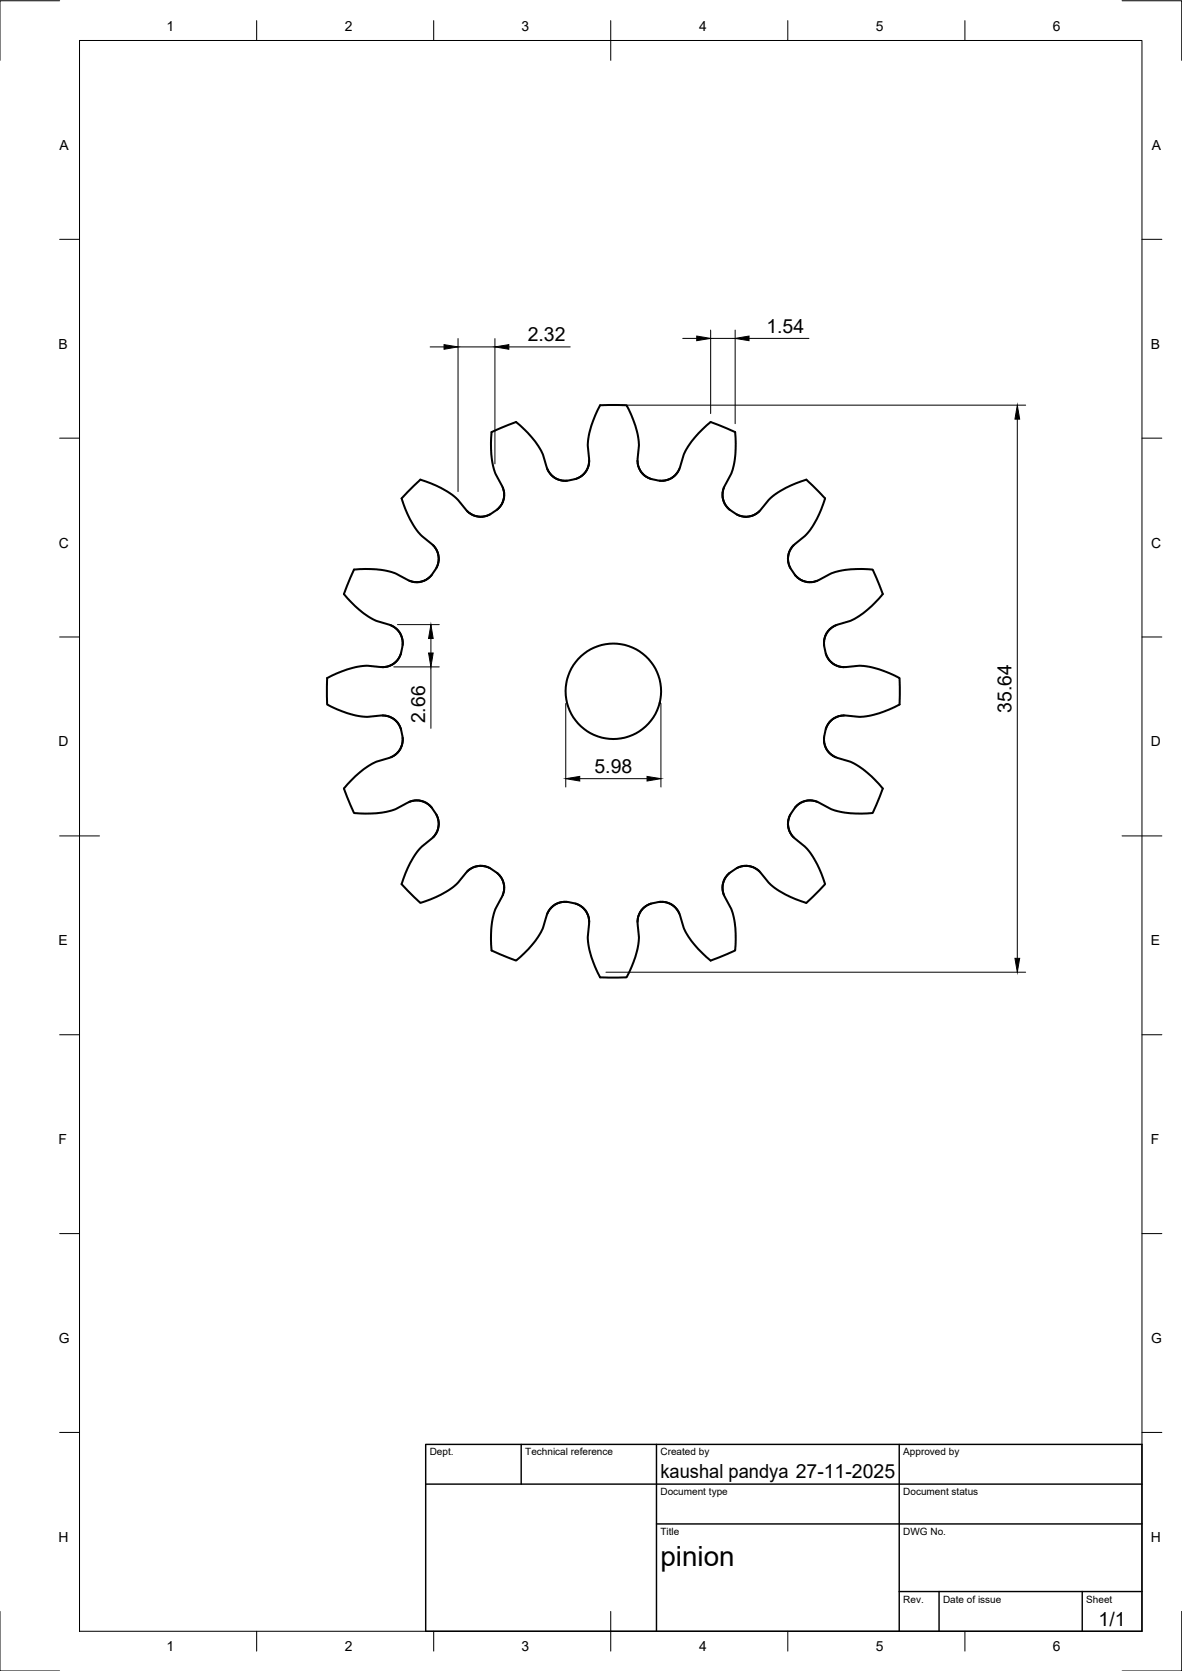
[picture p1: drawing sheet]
<svg xmlns="http://www.w3.org/2000/svg" width="297mm" height="420mm" viewBox="0 0 297 420" stroke-linecap="round" stroke-linejoin="round" font-family="sans-serif">
<!-- layer: Visible -->
<g fill="none" stroke="#000" stroke-width=".51">
<path d="M137.6 117.9l.1 .4M137.8 118.5l.2 .3M138.2 119l.2 .3M138.6 119.5l.3 .2M139 119.9l1.1 .6M146.1 119.7l-.3 .2M146.6 119.3l-.3 .3M147.4 118.2l-.7 1M147.7 117.6l-.2 .4M147.9 117.1l-.1 .3M148 116.5v.3M148.1 115.8l-.1 .4"/>
<path d="M160.2 115.8v.4M160.3 116.5v.3M160.4 117.1l.1 .3M160.5 117.6l.2 .4M160.8 118.2l.7 1M161.7 119.3l.3 .3M162.2 119.7l.3 .2M169.2 119.9l-1 .6M169.7 119.5l-.3 .2M170.1 119l-.2 .3M170.4 118.5l-.2 .3M170.7 117.9l-.1 .4"/>
<path d="M102.4 123.7l3.2-3.1a21.5 21.5 0 0 1 9.5 5.1l2.4 2.9a5.1 5.1 0 0 0 7-.2 4.8 4.8 0 0 0 1.6-6.3l-1.6-3.1a22.2 22.2 0 0 1-1-10.4l6.2-2.5 1.1 .9a21.1 21.1 0 0 1 5.7 7.4l1.1 3.6a5.1 5.1 0 0 0 6.6 2.5 4.8 4.8 0 0 0 3.8-5.2l-.3-3.4a22.2 22.2 0 0 1 3.1-10h6.7l.6 1.3a20.3 20.3 0 0 1 2.4 9l-.3 3.7a5.1 5.1 0 0 0 5.1 4.9 4.8 4.8 0 0 0 5.6-3.3l1-3.4a22.8 22.8 0 0 1 6.7-8l6.1 2.5 .1 1.5a20.1 20.1 0 0 1-1.2 9.2l-1.7 3.4a5.1 5.1 0 0 0 2.8 6.4 4.8 4.8 0 0 0 6.5-.9l2.2-2.7a22 22 0 0 1 9.2-4.9l4.7 4.7-.4 1.4a20.5 20.5 0 0 1-4.7 8.1l-2.9 2.4a5.1 5.1 0 0 0 .2 7 4.8 4.8 0 0 0 6.3 1.6l3.1-1.6a22.2 22.2 0 0 1 10.4-1l2.5 6.2-.9 1.1a21.1 21.1 0 0 1-7.4 5.7l-3.6 1.1a5.1 5.1 0 0 0-2.5 6.6 4.8 4.8 0 0 0 5.2 3.8l3.5-.3a22.2 22.2 0 0 1 10 3.1v6.6l-1.3 .7a20.3 20.3 0 0 1-9 2.4l-3.8-.3a5.1 5.1 0 0 0-4.8 5.1 4.8 4.8 0 0 0 3.3 5.6l3.3 1a22.8 22.8 0 0 1 8 6.7l-2.5 6.1-1.4 .1a20.1 20.1 0 0 1-9.3-1.2l-3.3-1.7a5.1 5.1 0 0 0-6.4 2.8 4.8 4.8 0 0 0 .9 6.5l2.7 2.2a22 22 0 0 1 4.8 9.2l-4.7 4.7-1.3-.4a20.5 20.5 0 0 1-8.1-4.7l-2.4-2.9a5.1 5.1 0 0 0-7.1 .2 4.8 4.8 0 0 0-1.6 6.3l1.7 3.1a22.2 22.2 0 0 1 .9 10.4l-6.1 2.5-1.1-.9a21.1 21.1 0 0 1-5.7-7.4l-1.1-3.6a5.1 5.1 0 0 0-6.6-2.5 4.8 4.8 0 0 0-3.9 5.2l.4 3.5a22.2 22.2 0 0 1-3.1 9.9h-6.7l-.6-1.2a20.3 20.3 0 0 1-2.5-9.1l.4-3.7a5.1 5.1 0 0 0-5.1-4.9 4.8 4.8 0 0 0-5.6 3.4l-1 3.3a22.8 22.8 0 0 1-6.7 8l-6.2-2.5-.1-1.4a20.1 20.1 0 0 1 1.2-9.3l1.8-3.3a5.1 5.1 0 0 0-2.9-6.5 4.8 4.8 0 0 0-6.4 1l-2.2 2.7a22 22 0 0 1-9.3 4.8l-4.7-4.7 .5-1.3a20.5 20.5 0 0 1 4.6-8.1l2.9-2.4a5.1 5.1 0 0 0-.2-7.1 4.8 4.8 0 0 0-6.3-1.6l-3 1.7a22.2 22.2 0 0 1-10.4 .9l-2.6-6.1 .9-1.1a21.1 21.1 0 0 1 7.4-5.7l3.6-1.1a5.1 5.1 0 0 0 2.6-6.6 4.8 4.8 0 0 0-5.2-3.9l-3.5 .4a22.2 22.2 0 0 1-10-3.2v-6.6l1.3-.7a20.3 20.3 0 0 1 9-2.4l3.7 .3a5.1 5.1 0 0 0 4.9-5 4.8 4.8 0 0 0-3.3-5.6l-3.4-1a22.8 22.8 0 0 1-8-6.7l2.6-6.2 1.4-.1a20.1 20.1 0 0 1 9.3 1.2l3.3 1.8a5.1 5.1 0 0 0 6.4-2.9 4.8 4.8 0 0 0-.9-6.4l-2.7-2.2a22 22 0 0 1-4.9-9.3zM108.9 137.1l.2 .3M109.3 137.6l.2 .3M109.6 138.1l.2 .3M109.9 138.6l.1 .4M110.1 139.2l.2 1.2M117.4 128.5l.3 .3M117.9 128.9l.3 .2M118.4 129.3l.3 .2M119 129.6l.3 .1M119.5 129.8l1.2 .1M121.3 129.9h-.4"/>
<path d="M121.9 129.8l-.3 .1M122.5 129.6l-.3 .1M123.1 129.4l-.3 .1M125.2 127.9l-.3 .2M125.6 127.4l-.2 .3M126 126.9l-.2 .3M126.3 126.3l-.2 .4M126.3 122.6l.1 .3M126.5 123.2l.1 .3M126.7 123.8v.3M126.7 125l-.3 1.2M126.7 124.4v.4"/>
<path d="M140.3 120.6l.4 .1M140.9 120.8h.3M141.5 120.9h.4M142.5 120.9h-.4M145 120.3l-.3 .1M145.5 120.1l-.3 .1M162.7 120.1l.3 .1M163.3 120.3l.3 .1M165.8 120.9h.3M166.8 120.9h-.4M167.4 120.8h-.4M168 120.6l-.4 .1"/>
<path d="M181.6 124.4v.4M181.6 125l.3 1.2M181.6 123.8v.3M181.7 123.2v.3M181.9 122.6l-.1 .3M182 126.3l.2 .4M182.3 126.9l.2 .3M182.6 127.4l.3 .3M183.1 127.9l.2 .2M185.2 129.4l.3 .1M185.7 129.6l.4 .1M186.3 129.8l.4 .1"/>
<path d="M186.9 129.9h.4M188.7 129.8l-1.2 .1M189.3 129.6l-.4 .1M189.9 129.3l-.4 .2M190.4 128.9l-.3 .2M190.8 128.5l-.2 .3M198.2 139.2l-.2 1.2M198.4 138.6l-.1 .4M198.7 138.1l-.2 .3M199 137.6l-.2 .3M199.4 137.1l-.2 .3M98.3 157.2l.3 .2"/>
<path d="M98.8 157.5l.3 .2M99.3 157.9l.3 .2M99.8 158.2l.3 .4M100.2 158.7l.6 1.1M100.9 160l.1 .3M102.9 146l.3 .1M103.5 146.2l.3 .1M104.1 146.3l.4 .1M105.1 146.4h-.4M106.5 146.1l-1.2 .3M107 145.8l-.3 .2M107.5 145.5l-.2 .2"/>
<path d="M108 145.1l-.2 .2M108.4 144.6l-.2 .3M109.8 142.5l-.1 .3M110 141.9l-.1 .3M110.2 141.3l-.1 .3M110.2 140.6v.4M198 140.6l.1 .4M198.1 141.3l.1 .3M198.2 141.9l.1 .3M198.5 142.5l.1 .3M199.8 144.6l.3 .3M200.3 145.1l.2 .2"/>
<path d="M200.7 145.5l.3 .2M201.2 145.8l.4 .2M201.8 146.1l1.2 .3M203.2 146.4h.4M204.2 146.3l-.4 .1M204.8 146.2l-.4 .1M205.4 146l-.4 .1M207.4 160l-.1 .3M208.1 158.7l-.6 1.1M208.5 158.2l-.3 .4M209 157.9l-.3 .2M209.5 157.5l-.3 .2"/>
<path d="M210 157.2l-.3 .2M96.2 179.9h.3M96.5 167.7h-.3M96.8 179.9l.3 .1M97.1 167.6l-.3 .1M97.7 167.5l-.3 .1M98.3 167.2l-.3 .2M99.5 166.4l-1 .7M99.9 165.9l-.3 .4M100.2 165.5l-.2 .3M100.5 164.9l-.1 .3M100.8 164.3l-.2 .4"/>
<path d="M101.1 160.6l.1 .3M101.2 161.2v.3M101.2 161.8v.4M207.1 161.8v.4M207.1 161.2v.3M207.2 160.6l-.1 .3M207.5 164.3l.1 .4M207.7 164.9l.2 .3M208 165.5l.2 .3M208.4 165.9l.2 .4M208.8 166.4l1 .7M210 167.2l.3 .2"/>
<path d="M210.5 167.5l.4 .1M211.2 167.6l.3 .1M211.5 179.9l-.3 .1M211.8 167.7h.3M212.1 179.9h-.3M97.4 180l.3 .1M98 180.2l.3 .2M98.5 180.5l1 .7M98.6 190.2l-.3 .2M99.1 189.9l-.3 .2M99.6 189.5l-.3 .3M99.6 181.4l.3 .3"/>
<path d="M100 181.9l.2 .3M100.1 189.1l-.3 .3M100.4 182.4l.1 .3M100.6 183l.2 .3M100.8 187.9l-.6 1M101 187.3l-.1 .4M101.2 186.7l-.1 .4M101.2 185.5v.3M101.2 186.1v.4M207.1 186.1v.4M207.1 185.5v.3M207.1 186.7l.1 .4"/>
<path d="M207.3 187.3l.1 .4M207.5 187.9l.6 1M207.6 183l-.1 .3M207.9 182.4l-.2 .3M208.2 189.1l.3 .3M208.2 181.9l-.2 .3M208.6 181.4l-.2 .3M208.7 189.5l.3 .3M209.2 189.9l.3 .2M209.7 190.2l.3 .2M209.8 180.5l-1 .7M210.3 180.2l-.3 .2"/>
<path d="M210.9 180l-.4 .1M103.2 201.5l-.3 .1M103.8 201.3l-.3 .1M104.5 201.3h-.4M104.7 201.3h.4M105.3 201.3l1.2 .3M106.7 201.7l.3 .1M107.3 202l.2 .2M107.8 202.3l.2 .3M108.2 202.8l.2 .2M109.1 210.3l-.2 .2M109.5 209.8l-.2 .3"/>
<path d="M109.7 204.9l.1 .3M109.8 209.2l-.2 .4M109.9 205.4l.1 .4M110 208.6l-.1 .4M110.1 206l.1 .4M110.2 206.6v.4M110.3 207.2l-.2 1.2M117.7 218.9l-.3 .2M118.2 218.5l-.3 .2M118.7 218.2l-.3 .2M119.3 218l-.3 .1M120.7 217.7l-1.2 .2"/>
<path d="M120.9 217.7h.4M121.6 217.8h.3M122.2 217.9l.3 .1M122.8 218.1l.3 .2M124.9 219.5l.3 .3M125.4 219.9l.2 .3M182.9 219.9l-.3 .3M183.3 219.5l-.2 .3M185.5 218.1l-.3 .2M186.1 217.9l-.4 .1M186.7 217.8h-.4M187.3 217.7h-.4"/>
<path d="M187.5 217.7l1.2 .2M188.9 218l.4 .1M189.5 218.2l.4 .2M190.1 218.5l.3 .2M190.6 218.9l.2 .2M198 207.2l.2 1.2M198.1 206.6l-.1 .4M198.2 206l-.1 .4M198.3 208.6l.1 .4M198.3 205.4l-.1 .4M198.5 209.2l.2 .4M198.6 204.9l-.1 .3"/>
<path d="M198.8 209.8l.2 .3M199.2 210.3l.2 .2M200.1 202.8l-.3 .2M200.5 202.3l-.2 .3M201 202l-.3 .2M201.6 201.7l-.4 .1M203 201.3l-1.2 .3M203.6 201.3h-.4M203.8 201.3h.4M204.4 201.3l.4 .1M205 201.5l.4 .1M125.8 220.4l.2 .3"/>
<path d="M126.1 220.9l.2 .4M126.4 221.5l.3 1.2M126.4 224.7l-.1 .4M126.6 224.1l-.1 .4M126.7 222.9v.4M126.7 223.5v.4M137.7 229.4l-.1 .3M138 228.9l-.2 .3M138.4 228.4l-.2 .2M138.9 227.9l-.3 .3M140.1 227.1l-1.1 .7M140.7 226.9l-.4 .2"/>
<path d="M141.2 226.8l-.3 .1M141.9 226.8h-.4M142.1 226.8h.4M144.7 227.2l.3 .1M145.2 227.4l.3 .2M145.8 227.7l.3 .2M146.3 228l.3 .3M146.7 228.5l.7 .9M147.5 229.6l.2 .4M147.8 230.2l.1 .4M148 230.8v.4M148 231.5l.1 .3"/>
<path d="M160.2 231.5v.3M160.3 230.8v.4M160.5 230.2l-.1 .4M160.7 229.6l-.2 .4M161.5 228.5l-.7 .9M162 228l-.3 .3M162.5 227.7l-.3 .2M163 227.4l-.3 .2M163.6 227.2l-.3 .1M166.1 226.8h-.3M166.4 226.8h.4M167 226.8l.4 .1"/>
<path d="M167.6 226.9l.4 .2M168.2 227.1l1 .7M169.4 227.9l.3 .3M169.9 228.4l.2 .2M170.2 228.9l.2 .3M170.6 229.4l.1 .3M181.6 223.5v.4M181.6 222.9v.4M181.7 224.1v.4M181.8 224.7l.1 .4M181.9 221.5l-.3 1.2M182.2 220.9l-.2 .4"/>
<path d="M182.5 220.4l-.2 .3"/>
<circle cx="154.1" cy="173.8" r="12"/>
</g>
<!-- layer: Hidden -->
<g fill="none" stroke="#000" stroke-width=".25">
<path d="M137.4 117.5a4.8 4.8 0 0 0 5.6 3.3M137.5 117.9h.1M137.7 118.3l.1 .2M138 118.8l.2 .2M138.4 119.3l.2 .2M138.9 119.7l.1 .2M145.8 119.9l-.3 .2M146.3 119.6l-.2 .1M146.7 119.2l-.1 .1M147.5 118l-.1 .2M147.8 117.4l-.1 .2M148 116.8l-.1 .3"/>
<path d="M148 115.3a4.8 4.8 0 0 1-3.8 5.2M148 116.2v.3M148.1 115.8h.1M160.2 115.8h.1M160.2 115.3l.1 1.2a4.9 4.9 0 0 0 1.2 2.7M160.2 116.2l.1 .3M160.3 116.8l.1 .3M160.5 117.4v.2M160.7 118l.1 .2M161.5 119.2l.2 .1M161.5 119.2l1 .7 1.6 .6M162 119.6l.2 .1"/>
<path d="M162.5 119.9l.2 .2M169.4 119.7l-.2 .2M169.9 119.3l-.2 .2M170.2 118.8l-.1 .2M170.6 118.3l-.2 .2M170.8 117.9h-.1M170.9 117.5a4.8 4.8 0 0 1-5.6 3.3M108.5 136.8a4.8 4.8 0 0 1 .9 6.4M108.8 137.1h.1M109.1 137.4l.2 .2M109.5 137.9l.1 .2M109.8 138.4l.1 .2"/>
<path d="M110 139l.1 .2M117.1 128.2a4.8 4.8 0 0 0 6.4 .9M117.4 128.5h.1M117.7 128.8l.2 .1M118.2 129.1l.2 .2M118.7 129.5l.3 .1M119.3 129.7l.2 .1M120.9 129.9h-.2M121.6 129.9h-.3M122.2 129.7l-.3 .1M122.8 129.5l-.3 .1M123.2 129.3l-.1 .1"/>
<path d="M124.9 128.1v.1M125.4 127.7l-.2 .2M125.8 127.2l-.2 .2M126.1 126.7l-.1 .2M126.1 122.1a4.8 4.8 0 0 1-1.6 6.3M126.3 122.5v.1M126.4 126.2l-.1 .1M126.4 122.9l.1 .3M126.6 123.5l.1 .3M126.7 124.1v.3M126.7 124.8v.2M140.1 120.5l.2 .1"/>
<path d="M140.7 120.7l.2 .1M141.2 120.8l.3 .1M141.9 120.9h.2M142.5 120.9h.1M144.7 120.4l-.1 .1M145.2 120.2l-.2 .1M163 120.2l.3 .1M163.6 120.4l.1 .1M165.7 120.9h.1M166.1 120.9h.3M167 120.8l-.2 .1M167.6 120.7l-.2 .1"/>
<path d="M168.2 120.5l-.2 .1M181.6 124.8v.2M181.6 124.1v.3M181.7 123.5l-.1 .3M181.8 122.9l-.1 .3M181.9 126.2l.6 1.1 1.2 1.1M181.9 126.2l.1 .1M181.9 122.5v.1M182.1 122.1l-.4 1.1a4.9 4.9 0 0 0 .2 3M182.2 126.7l.1 .2M182.5 127.2l.1 .2M182.9 127.7l.2 .2"/>
<path d="M183.3 128.1l.1 .1M185.1 129.3l.1 .1M185.5 129.5l.2 .1M186.1 129.7l.2 .1M186.7 129.9h.2M187.3 129.9h.2M188.9 129.7l-.2 .1M189.5 129.5l-.2 .1M190.1 129.1l-.2 .2M190.6 128.8l-.2 .1M190.9 128.5h-.1M191.2 128.2a4.8 4.8 0 0 1-6.5 .9"/>
<path d="M198.3 139l-.1 .2M198.5 138.4l-.1 .2M198.8 137.9l-.1 .2M199.2 137.4l-.2 .2M199.5 137.1h-.1M199.8 136.8l-.8 .8a4.7 4.7 0 0 0-1 2.8M97.8 157.1a4.8 4.8 0 0 1 3.3 5.6M98.2 157.2h.1M98.6 157.4l.2 .1M99.1 157.7l.2 .2M99.6 158.1l.2 .1M100.1 158.6l.1 .1"/>
<path d="M100.8 159.8l.1 .2M102.4 145.8l1.1 .4a4.9 4.9 0 0 0 3-.1M102.8 146h.1M103.2 146.1l.3 .1M103.8 146.3h.3M104.5 146.4h.2M105.1 146.4h.2M106.7 146l-.2 .1M107.3 145.7l-.3 .1M107.8 145.3l-.3 .2M108.2 144.9l-.2 .2M108.5 144.6h-.1"/>
<path d="M108.7 144.2l-1.1 1.2-1.1 .7M109.7 142.8l-.1 .1M109.9 142.2l-.1 .3M110.1 141.6l-.1 .3M110.2 141v.3M110.3 140.4l-.1 .2M198 140.4v.2M198 140.4l.2 1.3 .7 1.5M198.1 141v.3M198.2 141.6v.3M198.3 142.2l.2 .3M198.6 142.8v.1"/>
<path d="M199.5 144.2a4.8 4.8 0 0 0 6.3 1.6M199.8 144.6h.1M200.1 144.9l.2 .2M200.5 145.3l.2 .2M201 145.7l.2 .1M201.6 146l.2 .1M203 146.4h.2M203.8 146.4h-.2M204.4 146.3h-.2M205 146.1l-.2 .1M205.4 146h.1M207.5 159.8l-.1 .2"/>
<path d="M207.5 159.7l-.4 1.3 .1 1.7M208.2 158.6l-.1 .1M208.7 158.1l-.2 .1M209.2 157.7l-.2 .2M209.7 157.4l-.2 .1M210.1 157.2h-.1M210.5 157.1l-1.1 .4a4.9 4.9 0 0 0-1.9 2.2M95.7 179.9a4.8 4.8 0 0 1 5.2 3.9M96.1 179.9h.1M96.2 167.7l-.1 .1M96.5 179.9h.3M96.8 167.7h-.3"/>
<path d="M97.4 167.6h-.3M98 167.4l-.3 .1M98.5 167.1l-.2 .1M99.5 166.4a4.8 4.8 0 0 1-3.8 1.3M99.6 166.3l-.1 .1M100 165.8l-.1 .1M100.4 165.2l-.2 .3M100.6 164.7l-.1 .2M100.8 164.3h.1M100.9 163.9l-.7 1.6-.7 .9M101 160.3l.1 .3M101.2 160.9v.3"/>
<path d="M101.2 162.2h.1M101.2 161.5v.3M207.1 161.5v.3M207.1 162.2h.1M207.1 160.9v.3M207.3 160.3l-.1 .3M207.4 163.9a4.8 4.8 0 0 0 5.2 3.8M207.5 164.3h.1M207.6 164.7l.1 .2M207.9 165.2l.1 .3M208.2 165.8l.2 .1M208.6 166.3l.2 .1"/>
<path d="M209.8 167.1l.2 .1M210.3 167.4l.2 .1M210.9 167.6h.3M211.5 167.7h.3M211.8 179.9h-.3M212.1 167.7l.1 .1M212.2 179.9h-.1M212.6 179.9h-1.2a4.9 4.9 0 0 0-2.6 1.3M97.1 180h.3M97.7 180.1l.3 .1M98.3 190.4h-.1M98.3 180.4l.2 .1"/>
<path d="M98.8 190.1l-.2 .1M99.3 189.8l-.2 .1M99.5 181.2l.1 .2M99.8 189.4l-.2 .1M99.9 181.7l.1 .2M100.2 188.9l-.1 .2M100.2 182.2l.2 .2M100.5 182.7l.1 .3M100.8 183.3v.1M100.9 187.7l-.1 .2M101.1 187.1l-.1 .2M101.1 185a4.8 4.8 0 0 1-3.3 5.6"/>
<path d="M101.2 186.5v.2M101.2 185.4v.1M101.2 185.8v.3M207.1 185.8v.3M207.1 186.5v.2M207.1 185.4v.1M207.2 185a4.8 4.8 0 0 0 3.3 5.6M207.2 187.1l.1 .2M207.4 187.7l.1 .2M207.5 183.3v.1M207.7 182.7l-.1 .3M208 182.2l-.1 .2"/>
<path d="M208.1 188.9l.1 .2M208.4 181.7l-.2 .2M208.5 189.4l.2 .1M208.8 181.2l-.2 .2M208.8 181.2l-.8 .9-.6 1.7M209 189.8l.2 .1M209.5 190.1l.2 .1M210 180.4l-.2 .1M210 190.4h.1M210.5 180.1l-.2 .1M211.2 180h-.3M102.4 201.8a4.8 4.8 0 0 1 6.3 1.6"/>
<path d="M102.9 201.6h-.1M103.5 201.4l-.3 .1M104.1 201.3h-.3M104.7 201.3h-.2M105.1 201.3h.2M106.5 201.6l.2 .1M107 201.8l.3 .2M107.5 202.2l.3 .1M108 202.6l.2 .2M108.4 203l.1 .1M108.9 210.5l-.1 .1M109.3 210.1l-.2 .2"/>
<path d="M109.4 204.4a4.8 4.8 0 0 1-.9 6.5M109.6 209.6l-.1 .2M109.6 204.8l.1 .1M109.8 205.2l.1 .2M109.9 209l-.1 .2M110 205.8l.1 .2M110.1 208.4l-.1 .2M110.2 206.4v.2M110.2 207l.1 .2M117.4 219.1v.1M117.9 218.7l-.2 .2M118.4 218.4l-.2 .1"/>
<path d="M119 218.1l-.3 .1M119.5 217.9l-.2 .1M120.7 217.7h.2M121.3 217.7l.3 .1M121.9 217.8l.3 .1M122.5 218l.3 .1M123.1 218.3h.1M123.5 218.5a4.8 4.8 0 0 0-6.4 1M124.5 219.2a4.8 4.8 0 0 1 1.6 6.3M124.9 219.5h.1M125.2 219.8l.2 .1M183.1 219.8l-.2 .1"/>
<path d="M183.4 219.5h-.1M183.7 219.2a4.8 4.8 0 0 0-1.6 6.3M185.2 218.3h-.1M185.7 218l-.2 .1M186.3 217.8l-.2 .1M186.9 217.7l-.2 .1M187.5 217.7h-.2M187.6 217.7a4.9 4.9 0 0 1 3.6 1.8M187.6 217.7l-1.3 .1-1.6 .7M188.7 217.9l.2 .1M189.3 218.1l.2 .1M189.9 218.4l.2 .1"/>
<path d="M190.4 218.7l.2 .2M190.8 219.1l.1 .1M198 207v.2M198.1 206.4v.2M198.2 208.4l.1 .2M198.2 205.8v.2M198.4 209l.1 .2M198.5 205.2l-.2 .2M198.6 204.8v.1M198.7 209.6l.1 .2M198.9 204.4a4.8 4.8 0 0 0 .9 6.5M199 210.1l.2 .2"/>
<path d="M199.4 210.5l.1 .1M199.8 203v.1M200.3 202.6l-.2 .2M200.7 202.2l-.2 .1M201.2 201.8l-.2 .2M201.8 201.6l-.2 .1M203 201.3h.2M203.6 201.3h.2M204.2 201.3h.2M204.8 201.4l.2 .1M205.4 201.6h.1M205.8 201.8a4.8 4.8 0 0 0-6.3 1.6"/>
<path d="M125.6 220.2l.2 .2M126 220.7l.1 .2M126.3 221.3l.1 .2M126.3 225.1h.1M126.5 224.5l-.1 .2M126.7 223.9l-.1 .2M126.7 222.7v.2M126.7 223.3v.2M137.6 229.7l-.1 .1M137.8 229.2l-.1 .2M138.2 228.6l-.2 .3M138.6 228.2l-.2 .2"/>
<path d="M139 227.8l-.1 .1M140.3 227.1h-.2M140.9 226.9h-.2M141.5 226.8h-.3M141.9 226.8h.2M142.5 226.8h.1M143 226.8a4.8 4.8 0 0 0-5.6 3.4M144.2 227.1l1.6 .6 .9 .8M144.6 227.2h.1M145 227.3l.2 .1M145.5 227.6l.3 .1M146.1 227.9l.2 .1"/>
<path d="M146.6 228.3l.1 .2M146.7 228.5a4.8 4.8 0 0 1 1.3 3.8M147.4 229.4l.1 .2M147.7 230l.1 .2M147.9 230.6l.1 .2M148 231.2v.3M148.1 231.8v.1M160.2 231.8v.1M160.3 231.2l-.1 .3M160.4 230.6l-.1 .2M160.5 230v.2M160.8 229.4l-.1 .2"/>
<path d="M161.7 228.3l-.2 .2M162.2 227.9l-.2 .1M162.7 227.6l-.2 .1M163.3 227.3l-.3 .1M163.7 227.2h-.1M164.1 227.1a4.8 4.8 0 0 0-3.9 5.2M165.3 226.8a4.8 4.8 0 0 1 5.6 3.4M165.7 226.8h.1M166.1 226.8h.3M166.8 226.8h.2M167.4 226.9h.2M168 227.1h.2"/>
<path d="M169.2 227.8l.2 .1M169.7 228.2l.2 .2M170.1 228.6l.1 .3M170.4 229.2l.2 .2M170.7 229.7l.1 .1M181.6 223.3v.2M181.6 222.7v.2M181.6 223.9l.1 .2M181.7 224.5l.1 .2M181.9 225.1h.1M182 221.3l-.1 .2M182.3 220.7l-.1 .2"/>
<path d="M182.6 220.2l-.1 .2"/>
</g>
<!-- layer: BORDER -->
<g fill="none" stroke="#000" stroke-width=".25">
<path d="M15 .2h-15v15M20 10.2h267v400h-267zM64.5 5.2v5M109 5.2v5M153.5 5.2v10M198 5.2v5M242.5 5.2v5M282 .2h15v15M15 60.2h5M287 60.2h5M15 110.2h5M287 110.2h5"/>
<path d="M15 160.2h5M287 160.2h5M15 210.2h10M282 210.2h10M15 260.2h5M287 260.2h5M15 310.2h5M287 310.2h5M15 360.2h5M287 360.2h5M0 405.2v15h15M64.5 410.2v5"/>
<path d="M109 410.2v5M153.5 405.2v10M198 410.2v5M242.5 410.2v5M297 405.2v15h-15"/>
</g>
<!-- layer: TITLEBLOCK -->
<path d="M107 363.2h180v47h-180zM107 373.2h180M131 363.2v10M165 363.2v47M226 363.2v47M165 383.2h122M226 400.2h61M236 400.2v10M272 400.2v10" fill="none" stroke="#000" stroke-width=".36"/>
<!-- layer: FD_Dimensions -->
<g fill="none" stroke="#000" stroke-width=".25">
<path d="M108.1 87.2h3.5M115.1 85.1v38.5M115.1 87.2h9.3M124.4 85.1v31.5M127.9 87.2h15.4M171.6 85.1h3.5M178.6 83v21M178.6 85.1h6.1M184.7 83v23.5M188.2 85.1h15.1M152.9 101.9h104.8M255.7 105.4v135.6"/>
<path d="M99.9 157.1h10.5M99 167.7h11.4M108.3 160.5v3.7M108.3 167.7v15.4M142.2 176.9v21M166.1 176.9v21M145.7 195.8h16.9M152.3 244.5h105.4"/>
</g>
<path d="M111.6 86.7l3.5 .5-3.5 .6zM124.4 87.2l3.5-.5v1.1zM175.1 84.5l3.5 .6-3.5 .6zM184.7 85.1l3.5-.6v1.2zM255.7 101.9l.5 3.5h-1.1zM108.3 157.1l.6 3.4h-1.2zM107.7 164.2h1.2l-.6 3.5zM142.2 195.8l3.5-.6v1.2zM162.6 195.2l3.5 .6-3.5 .6zM255.1 241h1.1l-.5 3.5z" fill="#000" stroke="#000" stroke-width=".25"/>
<text font-size="7" x="166" y="393.7">pinion</text>
<g font-size="4.9">
<text x="192.6" y="83.6">1.54</text>
<text x="132.6" y="85.8">2.32</text>
<text x="254.2" y="179.3" transform="rotate(-90 254.2 179.3)">35.64</text>
<text x="106.8" y="181.9" transform="rotate(-90 106.8 181.9)">2.66</text>
<text x="149.4" y="194.3">5.98</text>
<text x="166" y="371.7">kaushal pandya 27-11-2025</text>
<text x="276.1" y="408.8">1/1</text>
</g>
<g font-size="3.5">
<text x="41.9" y="7.7">1</text>
<text x="86.6" y="7.7">2</text>
<text x="131.1" y="7.7">3</text>
<text x="175.7" y="7.7">4</text>
<text x="220.1" y="7.7">5</text>
<text x="264.6" y="7.7">6</text>
<text x="15" y="37.7">A</text>
<text x="289.5" y="37.7">A</text>
<text x="14.7" y="87.7">B</text>
<text x="289.2" y="87.7">B</text>
<text x="14.8" y="137.7">C</text>
<text x="289.3" y="137.7">C</text>
<text x="14.7" y="187.7">D</text>
<text x="289.2" y="187.7">D</text>
<text x="14.7" y="237.7">E</text>
<text x="289.2" y="237.7">E</text>
<text x="14.7" y="287.7">F</text>
<text x="289.2" y="287.7">F</text>
<text x="14.8" y="337.7">G</text>
<text x="289.3" y="337.7">G</text>
<text x="14.7" y="387.7">H</text>
<text x="289.2" y="387.7">H</text>
<text x="41.9" y="415.2">1</text>
<text x="86.6" y="415.2">2</text>
<text x="131.1" y="415.2">3</text>
<text x="175.7" y="415.2">4</text>
<text x="220.1" y="415.2">5</text>
<text x="264.6" y="415.2">6</text>
</g>
<g font-size="2.5">
<text x="108" y="366">Dept.</text>
<text x="132" y="366">Technical reference</text>
<text x="166" y="366">Created by</text>
<text x="227" y="366">Approved by</text>
<text x="166" y="376">Document type</text>
<text x="227" y="376">Document status</text>
<text x="166" y="386">Title</text>
<text x="227" y="386">DWG No.</text>
<text x="227" y="403">Rev.</text>
<text x="237" y="403">Date of issue</text>
<text x="273" y="403">Sheet</text>
</g>
</svg>
